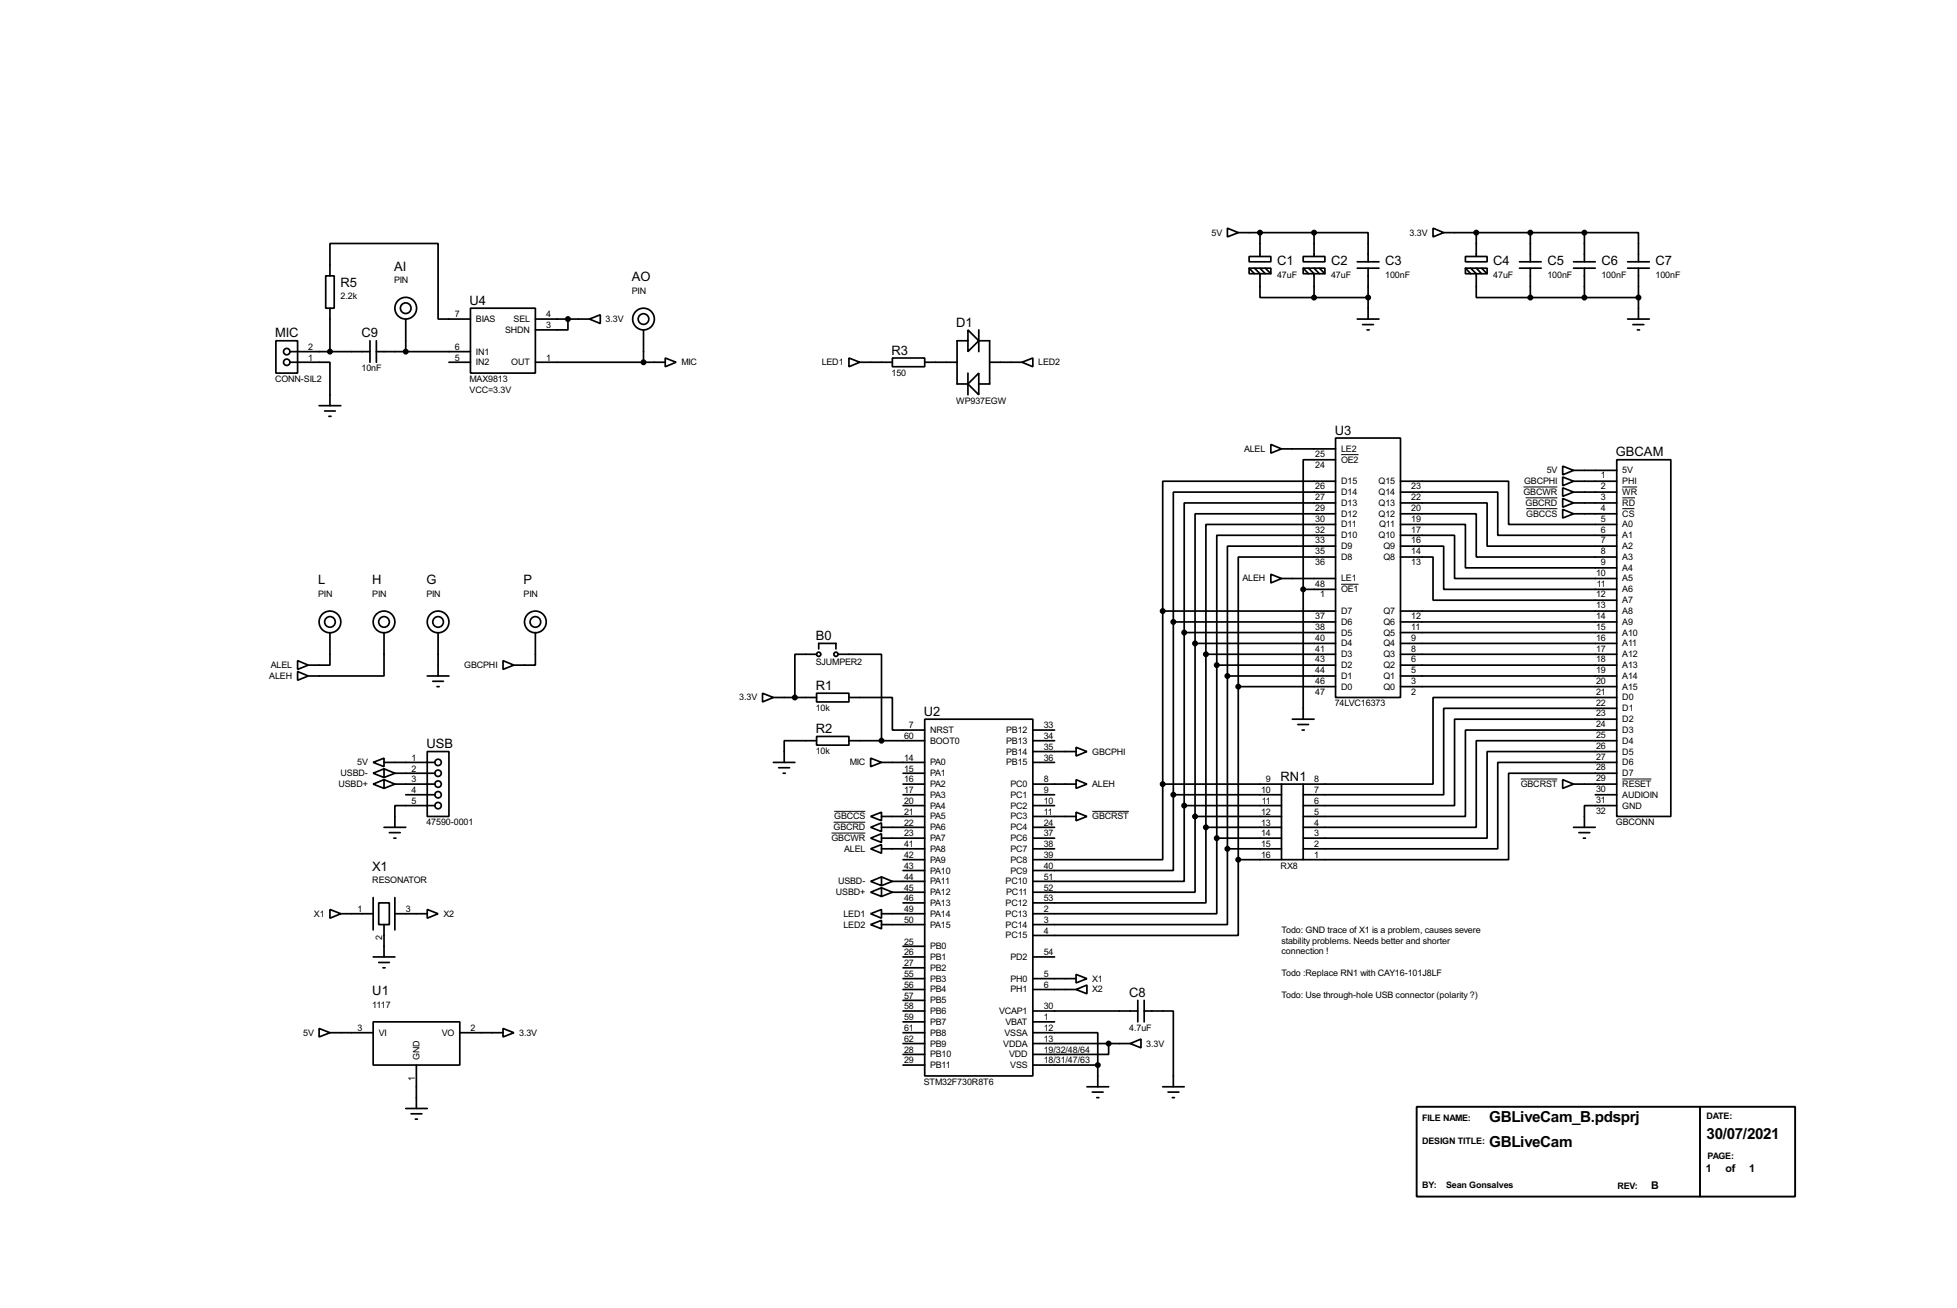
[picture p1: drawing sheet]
<svg xmlns="http://www.w3.org/2000/svg" width="460mm" height="307mm" viewBox="0 0 460 307" stroke-linecap="round" stroke-linejoin="round" font-family="sans-serif">
<g fill="none" stroke="#000" stroke-width=".4">
<path d="M288.3 53.6l2.6 1.1-2.6 1zM290.9 54.7h17.8M296 54.7v5.6M308.7 54.7h12.7v6.8M308.7 54.7v5.6M336.6 53.6l2.5 1.1-2.5 1zM339.1 54.7h33.1M346.8 54.7v5.6M359.5 54.7v6.8M372.2 54.7h12.7v6.8M372.2 54.7v6.8M76.5 64.8h2v7.6h-2z"/>
<path d="M77.5 64.8v-7.6h25.4v17.8h7.6M77.5 72.4v10.2M95.3 75v7.6M110.5 72.4h15.3v15.3h-15.3zM125.8 75h12.7M133.4 75v2.5h-7.6M138.5 75l2.5-1v2zM151.2 77.5v7.6M227.4 77.5l2.5 2.6-2.5 2.5zM229.9 77.5v5.1M293.4 60.3h5.1v1.2h-5.1zM293.4 63h5.1v1.3h-5.1z"/>
<path d="M293.4 63l1.3 1.3M294.7 63l1.3 1.3v5.6h12.7M296 63l1.2 1.3M297.2 63l1.3 1.3M306.1 60.3h5.1v1.2h-5.1zM306.1 63h5.1v1.3h-5.1zM306.1 63l1.3 1.3M307.4 63l1.3 1.3v5.6M308.7 69.9h12.7M308.7 63l1.2 1.3M309.9 63l1.3 1.3M318.8 75h5.1"/>
<path d="M318.8 63h5.1M318.8 61.5h5.1M320.1 76.3h2.5M321.1 77.5h.5M321.4 63v12M344.2 60.3h5.1v1.2h-5.1zM344.2 63h5.1v1.3h-5.1zM344.2 63l1.3 1.3M345.5 63l1.3 1.3v5.6h12.7M346.8 63l1.2 1.3M348 63l1.3 1.3M356.9 63h5.1"/>
<path d="M356.9 61.5h5.1M359.5 69.9h25.4M359.5 63v6.9M369.6 63h5.1M369.6 61.5h5.1M372.2 63v6.9M382.3 75h5.1M382.3 63h5.1M382.3 61.5h5.1M383.6 76.3h2.5M384.6 77.5h.5M384.9 63v12"/>
<path d="M64.8 80.1h5.1v7.6h-5.1zM68.1 85.1h9.4v10.2M68.1 82.6h18.8M75 95.3h5.1M76.3 96.6h2.5M77.3 97.8h.5M86.9 80.1v5M88.4 82.6h22.1M88.4 80.1v5M105.5 85.1h5M125.8 85.1h30.5M156.3 84.1l2.5 1-2.5 1.1z"/>
<path d="M199.4 84.1l2.6 1-2.6 1.1zM202 85.1h7.6M209.6 84.1h7.6v2.1h-7.6zM217.2 85.1h7.6M227.4 87.7v5.1M227.4 80.1h-2.6v10.1h2.6M229.9 87.7v5.1l-2.5-2.6zM229.9 80.1h2.6v10.1h-2.6M232.5 85.1h7.6M240.1 85.1l2.5-1v2.1zM298.5 104.4l2.5 1.1-2.5 1zM301 105.5h12.7"/>
<path d="M313.7 102.9h15.3v61h-15.3zM313.7 108h-7.6v30.5M313.7 118.2h-35.5v30.4M313.7 115.6h-38.1v30.5M313.7 113.1h-40.6v30.5M329 118.2h20.3v10.1h30.5M329 115.6h22.8v10.2h28M329 113.1h25.4v10.1h25.4M367.1 112.1l2.5 1-2.5 1zM367.1 109.5l2.5 1-2.5 1.1zM367.1 114.6l2.5 1-2.5 1zM367.1 117.1l2.5 1.1-2.5 1z"/>
<path d="M367.1 119.7l2.5 1-2.5 1zM369.6 113.1h10.2M369.6 110.5h10.2M369.6 115.6h10.2M369.6 118.2h10.2M379.8 108h12.7v83.8h-12.7zM298.5 134.9l2.5 1-2.5 1.1zM301 135.9h12.7M306.1 138.5h7.6M306.1 138.5v30.5M313.7 125.8h-27.9v30.5M313.7 123.2h-30.4v30.5"/>
<path d="M313.7 120.7h-33v30.5M313.7 130.9h-22.8v30.4M313.7 128.3h-25.4v30.5M329 130.9h7.6v10.1h43.2M329 128.3h10.1v10.2h40.7M329 125.8h12.7v10.1h38.1M329 123.2h15.2v10.2h35.6M329 120.7h17.8v10.2h33M369.6 120.7h10.2M69.9 155.2l2.5 1.1-2.5 1zM69.9 157.8l2.5 1-2.5 1zM77.5 148.6v7.7h-5.1"/>
<path d="M90.2 148.6v10.2h-17.8M100.4 158.8h5.1M102.9 148.6v10.2M118.2 155.2l2.5 1.1-2.5 1zM125.8 148.6v7.7h-5.1M191.8 153.7h-5.1v10.2M192.3 152.5v-1.3h4.1v1.3M196.9 153.7h10.2v20.3M273.1 143.6h40.6M273.1 143.6v40.6M275.6 146.1h38.1M275.6 146.1v40.6"/>
<path d="M278.2 148.6h35.5M278.2 148.6v40.7M280.7 151.2h33M280.7 151.2v40.6M283.3 153.7h30.4M283.3 153.7v40.7M285.8 156.3h27.9M285.8 156.3v40.6M288.3 158.8h25.4M288.3 158.8v40.6M329 158.8h50.8M329 156.3h50.8"/>
<path d="M329 153.7h50.8M329 151.2h50.8M329 148.6h50.8M329 146.1h50.8M329 143.6h50.8M87.7 179.1l2.5-1v2zM90.2 179.1h12M100.4 176.6h5.1v15.2h-5.1zM101.7 160.1h2.5M102.7 161.3h.5M179.1 162.9l2.6 1-2.6 1zM181.7 179.1h5"/>
<path d="M181.7 163.9h10.1M191.8 162.9h7.6v2h-7.6zM191.8 173h7.6v2.1h-7.6zM191.8 174h-7.6v5.1M199.4 163.9h10.2v7.6h7.6M199.4 174h17.8M204.5 178.1l2.6 1-2.6 1zM207.1 179.1h10.1M217.2 169h25.4v83.8h-25.4zM242.6 179.1h5.1M242.6 176.6h10.2M242.6 174h5.1"/>
<path d="M242.6 171.5h5.1M252.8 175.6l2.5 1-2.5 1zM290.9 161.3h22.8M290.9 161.3v40.7M303.6 169h5.1M304.9 170.2h2.5M305.9 171.5h.5M329 161.3h50.8M379.8 179.1h-28v20.3h-45.7M379.8 176.6h-30.5v20.3h-43.2M379.8 174h-33v20.4h-40.7M379.8 171.5h-35.6v20.3h-38.1"/>
<path d="M379.8 169h-38.1v20.3h-35.6M379.8 166.4h-40.7v20.3h-33M379.8 163.9h-43.2v20.3h-30.5M87.7 181.7l2.5-1.1v2.1zM87.7 184.2l2.5-1v2zM90.2 194.4h5.1M90.2 180.6l2.6 1.1M90.2 183.2l2.6 1M91.5 195.6h2.5M92.5 196.9h.5M92.8 184.2h9.4M92.8 181.7h9.4"/>
<path d="M92.8 181.7l-2.6 1M92.8 184.2l-2.6 1M95.3 186.7h6.9M102.2 189.3h-9.4v5.1M182.9 180.4h2.6M184 181.7h.5M204.5 196.9l2.6-1v2zM204.5 194.4l2.6-1.1v2.1zM204.5 191.8l2.6-1v2zM204.5 199.4l2.6-1v2.1zM207.1 194.4h10.1M207.1 196.9h10.1"/>
<path d="M207.1 199.4h10.1M207.1 191.8h10.1M212.1 184.2h5.1M212.1 186.7h5.1M212.1 189.3h5.1M212.1 181.7h5.1M242.6 184.2h10.2M242.6 194.4h5.1M242.6 196.9h5.1M242.6 199.4h5.1M242.6 191.8h10.2M242.6 186.7h5.1"/>
<path d="M242.6 189.3h5.1M252.8 183.2l2.5 1-2.5 1zM252.8 190.8l2.5 1-2.5 1zM273.1 184.2v17.8h-30.5M273.1 184.2h27.9M275.6 186.7v17.8h-33M275.6 186.7h25.4M278.2 189.3v17.8h-35.6M278.2 189.3h22.8M280.7 191.8v17.8h-38.1M280.7 191.8h20.3M283.3 194.4v17.7h-40.7"/>
<path d="M283.3 194.4h17.7M285.8 196.9v17.8h-43.2M285.8 196.9h15.2M288.3 199.4v17.8h-45.7M288.3 199.4h12.7M301 184.2h5.1v17.8h-5.1zM367.1 183.2l2.5 1-2.5 1zM369.6 184.2h10.2M369.6 194.4h5.1M370.9 195.6h2.5M371.9 196.9h.5M374.7 186.7h5.1"/>
<path d="M379.8 189.3h-7.6v5.1M379.8 181.7h-25.4v20.3h-48.3M77.5 213.7l2.6 1-2.6 1zM80.1 214.7h7.6M87.7 210.9v7.6M89 212.1h2.5v5.1h-2.5zM90.2 217.2v7.6M92.8 214.7h7.6M92.8 210.9v7.6M100.4 213.7l2.5 1-2.5 1zM204.5 207.1l2.6-1.1v2.1zM204.5 209.6l2.6-1v2z"/>
<path d="M204.5 214.7l2.6-1v2zM204.5 217.2l2.6-1v2zM207.1 214.7h10.1M207.1 217.2h10.1M207.1 206l2.5 1.1M207.1 208.6l2.5 1M209.6 207.1h7.6M209.6 209.6h7.6M209.6 207.1l-2.5 1M209.6 209.6l-2.5 1M212.1 202h5.1M212.1 204.5h5.1"/>
<path d="M212.1 212.1h5.1M290.9 202v17.8h-48.3M290.9 202h10.1M87.7 224.8h5.1M89 226.1h2.5M90 227.4h.5M212.1 229.9h5.1M212.1 232.5h5.1M212.1 237.5h5.1M212.1 224.8h5.1M212.1 227.4h5.1M212.1 222.3h5.1"/>
<path d="M212.1 235h5.1M242.6 229.9h10.2M242.6 232.5h10.2M242.6 237.5h24.7M242.6 224.8h5.1M252.8 232.5l2.5-1.1v2.1zM252.8 228.9l2.5 1-2.5 1zM267.3 235v5.1M268.8 237.5h6.8v17.8M268.8 235v5.1M75 241.6l2.5 1-2.5 1zM77.5 242.6h10.2"/>
<path d="M87.7 240.1h20.3v10.1h-20.3zM97.8 250.2v10.2M108 242.6h10.2M118.2 241.6l2.5 1-2.5 1zM212.1 242.6h5.1M212.1 250.2h5.1M212.1 245.2h5.1M212.1 247.7h5.1M212.1 240.1h5.1M242.6 242.6h15.3v7.6M242.6 250.2h15.3M242.6 245.2h22.9"/>
<path d="M242.6 240.1h5.1M255.3 255.3h5.1M256.6 256.6h2.5M257.6 257.9h.5M257.9 250.2v5.1M260.4 245.2v2.5h-17.8M265.5 245.2l2.5-1.1v2.1zM273.1 255.3h5.1M274.4 256.6h2.5M275.4 257.9h.5M95.3 260.4h5.1M96.6 261.7h2.5"/>
<path d="M97.6 262.9h.5"/>
<circle cx="95.3" cy="72.4" r="2.55"/>
<circle cx="95.3" cy="72.4" r="1.25"/>
<circle cx="151.1" cy="75" r="2.55"/>
<circle cx="151.1" cy="75" r="1.25"/>
<circle cx="67.3" cy="82.6" r=".75"/>
<circle cx="67.3" cy="85.1" r=".75"/>
<circle cx="77.5" cy="146.1" r="2.55"/>
<circle cx="77.5" cy="146.1" r="1.25"/>
<circle cx="90.2" cy="146.1" r="2.55"/>
<circle cx="90.2" cy="146.1" r="1.25"/>
<circle cx="102.9" cy="146.1" r="2.55"/>
<circle cx="102.9" cy="146.1" r="1.25"/>
<circle cx="125.7" cy="146.1" r="2.55"/>
<circle cx="125.7" cy="146.1" r="1.25"/>
<circle cx="192.3" cy="153.7" r=".5"/>
<circle cx="196.3" cy="153.7" r=".5"/>
<circle cx="102.9" cy="179.1" r=".75"/>
<circle cx="102.9" cy="186.7" r=".75"/>
<circle cx="102.9" cy="181.7" r=".75"/>
<circle cx="102.9" cy="189.3" r=".75"/>
<circle cx="102.9" cy="184.2" r=".75"/>
</g>
<g fill="none" stroke="#000" stroke-width=".23">
<path d="M315 106.8h4.1M357.9 114.4h7.9M358.4 117h7.4M358.5 119.5h7.3M381.1 114.4h3.5M381.1 117h3M381.1 119.5h2.8M315 137.3h4.1M195.3 195.7h8M195.8 193.2h7.5M196 190.6h7.3M256.6 190.6h8.6"/>
<path d="M357.2 183h8.6M381.1 183h6.8"/>
</g>
<g fill="#000" stroke="#000" stroke-width=".4">
<circle cx="295.9" cy="54.7" r=".5"/>
<circle cx="308.6" cy="54.7" r=".5"/>
<circle cx="346.7" cy="54.7" r=".5"/>
<circle cx="359.4" cy="54.7" r=".5"/>
<circle cx="372.1" cy="54.7" r=".5"/>
<circle cx="133.4" cy="75" r=".5"/>
<circle cx="308.6" cy="69.9" r=".5"/>
<circle cx="321.3" cy="69.9" r=".5"/>
<circle cx="359.4" cy="69.9" r=".5"/>
<circle cx="372.1" cy="69.9" r=".5"/>
<circle cx="384.8" cy="69.9" r=".5"/>
<circle cx="77.5" cy="82.6" r=".5"/>
<circle cx="95.3" cy="82.6" r=".5"/>
<circle cx="151.1" cy="85.1" r=".5"/>
<circle cx="306.1" cy="138.5" r=".5"/>
<circle cx="273.1" cy="143.6" r=".5"/>
<circle cx="275.6" cy="146.1" r=".5"/>
<circle cx="278.1" cy="148.6" r=".5"/>
<circle cx="280.7" cy="151.2" r=".5"/>
<circle cx="283.2" cy="153.7" r=".5"/>
<circle cx="285.8" cy="156.3" r=".5"/>
<circle cx="288.3" cy="158.8" r=".5"/>
<circle cx="186.7" cy="163.9" r=".5"/>
<circle cx="207" cy="174" r=".5"/>
<circle cx="290.8" cy="161.3" r=".5"/>
<circle cx="273.1" cy="184.2" r=".5"/>
<circle cx="275.6" cy="186.7" r=".5"/>
<circle cx="278.1" cy="189.3" r=".5"/>
<circle cx="280.7" cy="191.8" r=".5"/>
<circle cx="283.2" cy="194.4" r=".5"/>
<circle cx="285.8" cy="196.9" r=".5"/>
<circle cx="288.3" cy="199.4" r=".5"/>
<circle cx="290.8" cy="202" r=".5"/>
<circle cx="257.8" cy="250.2" r=".5"/>
<circle cx="260.4" cy="245.2" r=".5"/>
</g>
<path d="M332.8 260h88.9v21.1h-88.9zM399.3 260v21.1" fill="none" stroke="#000" stroke-width=".45"/>
<g font-size="4">
<text x="349.8" y="263.6">GBLiveCam_B.pdsprj</text>
<text x="349.8" y="269.4">GBLiveCam</text>
<text x="400.9" y="267.7">30/07/2021</text>
</g>
<g font-size="3.4">
<text x="92.6" y="63.5">AI</text>
<text x="300" y="62.2">C1</text>
<text x="312.7" y="62.2">C2</text>
<text x="325.4" y="62.2">C3</text>
<text x="350.8" y="62.2">C4</text>
<text x="363.5" y="62.2">C5</text>
<text x="376.2" y="62.2">C6</text>
<text x="388.9" y="62.2">C7</text>
<text x="80" y="67.4">R5</text>
<text x="110.3" y="71.6">U4</text>
<text x="148.4" y="66.1">AO</text>
<text x="224.6" y="76.7">D1</text>
<text x="64.6" y="79.3">MIC</text>
<text x="84.9" y="79.3">C9</text>
<text x="209.4" y="83.3">R3</text>
<text x="313.5" y="102.1">U3</text>
<text x="379.6" y="107.2">GBCAM</text>
<text x="74.8" y="137.2">L</text>
<text x="87.5" y="137.2">H</text>
<text x="100.2" y="137.2">G</text>
<text x="123" y="137.2">P</text>
<text x="191.6" y="150.4">B0</text>
<text x="191.6" y="162.1">R1</text>
<text x="191.6" y="172.2">R2</text>
<text x="217" y="168.2">U2</text>
<text x="100.2" y="175.8">USB</text>
<text x="300.8" y="183.4">RN1</text>
<text x="87.5" y="204.5">X1</text>
<text x="87.5" y="233.7">U1</text>
<text x="265.3" y="234.2">C8</text>
</g>
<g font-size="2.8">
<text x="400.7" y="275.4">1</text>
<text x="405.3" y="275.4">of</text>
<text x="410.9" y="275.4">1</text>
<text x="387.8" y="279.4">B</text>
</g>
<g font-size="2.4">
<text x="284.6" y="55.4">5V</text>
<text x="331.1" y="55.4">3.3V</text>
<text x="300" y="65.3">47uF</text>
<text x="312.7" y="65.3">47uF</text>
<text x="325.4" y="65.3">100nF</text>
<text x="350.8" y="65.3">47uF</text>
<text x="363.5" y="65.3">100nF</text>
<text x="376.2" y="65.3">100nF</text>
<text x="388.9" y="65.3">100nF</text>
<text x="80" y="70.3">2.2k</text>
<text x="92.6" y="66.5">PIN</text>
<text x="148.4" y="69.1">PIN</text>
<text x="106.9" y="74.6">7</text>
<text x="111.8" y="75.6">BIAS</text>
<text x="120.7" y="75.6">SEL</text>
<text x="128.3" y="74.6">4</text>
<text x="128.3" y="77.1">3</text>
<text x="142.3" y="75.6">3.3V</text>
<text x="72.4" y="82.2">2</text>
<text x="106.9" y="82.2">6</text>
<text x="111.8" y="83.3">IN1</text>
<text x="118.7" y="78.2">SHDN</text>
<text x="64.6" y="89.7">CONN-SIL2</text>
<text x="72.4" y="84.7">1</text>
<text x="84.9" y="87.2">10nF</text>
<text x="106.9" y="84.7">5</text>
<text x="110.3" y="89.7">MAX9813</text>
<text x="111.8" y="85.8">IN2</text>
<text x="120.1" y="85.8">OUT</text>
<text x="128.3" y="84.7">1</text>
<text x="160.1" y="85.8">MIC</text>
<text x="193" y="85.8">LED1</text>
<text x="209.4" y="88.2">150</text>
<text x="243.9" y="85.8">LED2</text>
<text x="110.3" y="92.3">VCC=3.3V</text>
<text x="224.6" y="94.9">WP937EGW</text>
<text x="292.2" y="106.2">ALEL</text>
<text x="308.9" y="107.3">25</text>
<text x="315" y="106.2">LE2</text>
<text x="308.9" y="109.9">24</text>
<text x="315" y="113.7">D15</text>
<text x="315" y="108.7">OE2</text>
<text x="323.8" y="113.7">Q15</text>
<text x="358" y="113.7">GBCPHI</text>
<text x="363.3" y="111.2">5V</text>
<text x="376.1" y="112.4">1</text>
<text x="381.1" y="111.2">5V</text>
<text x="381.1" y="113.7">PHI</text>
<text x="308.9" y="117.5">27</text>
<text x="308.9" y="115">26</text>
<text x="315" y="118.9">D13</text>
<text x="315" y="116.3">D14</text>
<text x="323.8" y="118.9">Q13</text>
<text x="323.8" y="116.3">Q14</text>
<text x="331.5" y="117.5">22</text>
<text x="331.5" y="115">23</text>
<text x="357.9" y="116.3">GBCWR</text>
<text x="358.4" y="118.9">GBCRD</text>
<text x="376.1" y="115">2</text>
<text x="376.1" y="117.5">3</text>
<text x="381.1" y="116.3">WR</text>
<text x="381.1" y="118.9">RD</text>
<text x="308.9" y="125.1">32</text>
<text x="308.9" y="122.6">30</text>
<text x="308.9" y="120">29</text>
<text x="315" y="123.9">D11</text>
<text x="315" y="121.4">D12</text>
<text x="323.8" y="121.4">Q12</text>
<text x="324" y="123.9">Q11</text>
<text x="331.5" y="125.1">17</text>
<text x="331.5" y="122.6">19</text>
<text x="331.5" y="120">20</text>
<text x="358.5" y="121.4">GBCCS</text>
<text x="376.1" y="120">4</text>
<text x="376.1" y="122.6">5</text>
<text x="376.1" y="125.1">6</text>
<text x="381.1" y="121.4">CS</text>
<text x="381.1" y="123.9">A0</text>
<text x="308.9" y="130.2">35</text>
<text x="308.9" y="127.7">33</text>
<text x="315" y="131.6">D8</text>
<text x="315" y="129">D9</text>
<text x="315" y="126.4">D10</text>
<text x="323.8" y="126.4">Q10</text>
<text x="325" y="131.6">Q8</text>
<text x="325" y="129">Q9</text>
<text x="331.5" y="130.2">14</text>
<text x="331.5" y="127.7">16</text>
<text x="376.1" y="127.7">7</text>
<text x="376.1" y="130.2">8</text>
<text x="381.1" y="126.4">A1</text>
<text x="381.1" y="129">A2</text>
<text x="381.1" y="131.6">A3</text>
<text x="291.9" y="136.6">ALEH</text>
<text x="308.9" y="137.8">48</text>
<text x="308.9" y="132.8">36</text>
<text x="315" y="136.6">LE1</text>
<text x="331.5" y="132.8">13</text>
<text x="374.9" y="135.3">10</text>
<text x="375.1" y="137.8">11</text>
<text x="376.1" y="132.8">9</text>
<text x="381.1" y="134.1">A4</text>
<text x="381.1" y="136.6">A5</text>
<text x="74.8" y="140.2">PIN</text>
<text x="87.5" y="140.2">PIN</text>
<text x="100.2" y="140.2">PIN</text>
<text x="123" y="140.2">PIN</text>
<text x="310.1" y="140.4">1</text>
<text x="315" y="139.2">OE1</text>
<text x="374.9" y="140.4">12</text>
<text x="374.9" y="142.9">13</text>
<text x="381.1" y="139.2">A6</text>
<text x="381.1" y="141.7">A7</text>
<text x="308.9" y="148">38</text>
<text x="308.9" y="145.5">37</text>
<text x="315" y="149.3">D5</text>
<text x="315" y="146.8">D6</text>
<text x="315" y="144.3">D7</text>
<text x="325" y="149.3">Q5</text>
<text x="325" y="146.8">Q6</text>
<text x="325" y="144.3">Q7</text>
<text x="331.5" y="148">11</text>
<text x="331.5" y="145.5">12</text>
<text x="374.9" y="145.5">14</text>
<text x="374.9" y="148">15</text>
<text x="381.1" y="144.3">A8</text>
<text x="381.1" y="146.8">A9</text>
<text x="381.1" y="149.3">A10</text>
<text x="308.9" y="155.6">43</text>
<text x="308.9" y="153.1">41</text>
<text x="308.9" y="150.5">40</text>
<text x="315" y="154.4">D3</text>
<text x="315" y="151.9">D4</text>
<text x="325" y="154.4">Q3</text>
<text x="325" y="151.9">Q4</text>
<text x="331.5" y="155.6">6</text>
<text x="331.5" y="153.1">8</text>
<text x="331.5" y="150.5">9</text>
<text x="374.9" y="150.5">16</text>
<text x="374.9" y="153.1">17</text>
<text x="374.9" y="155.6">18</text>
<text x="381.1" y="151.9">A11</text>
<text x="381.1" y="154.4">A12</text>
<text x="63.3" y="159.5">ALEH</text>
<text x="63.6" y="157">ALEL</text>
<text x="109.1" y="157">GBCPHI</text>
<text x="191.6" y="156.3">SJUMPER2</text>
<text x="308.9" y="160.7">46</text>
<text x="308.9" y="158.2">44</text>
<text x="315" y="159.5">D1</text>
<text x="315" y="157">D2</text>
<text x="325" y="159.5">Q1</text>
<text x="325" y="157">Q2</text>
<text x="331.5" y="160.7">3</text>
<text x="331.5" y="158.2">5</text>
<text x="374.9" y="158.2">19</text>
<text x="374.9" y="160.7">20</text>
<text x="381.1" y="157">A13</text>
<text x="381.1" y="159.5">A14</text>
<text x="173.7" y="164.6">3.3V</text>
<text x="191.6" y="167">10k</text>
<text x="308.9" y="163.2">47</text>
<text x="313.5" y="166">74LVC16373</text>
<text x="315" y="162">D0</text>
<text x="325" y="162">Q0</text>
<text x="331.5" y="163.2">2</text>
<text x="374.9" y="163.2">21</text>
<text x="374.9" y="165.8">22</text>
<text x="381.1" y="162">A15</text>
<text x="381.1" y="164.6">D0</text>
<text x="381.1" y="167.1">D1</text>
<text x="212.4" y="173.6">60</text>
<text x="213.5" y="171.1">7</text>
<text x="218.5" y="172.2">NRST</text>
<text x="236.4" y="172.2">PB12</text>
<text x="245.2" y="171.1">33</text>
<text x="245.2" y="173.6">34</text>
<text x="374.9" y="168.3">23</text>
<text x="374.9" y="170.9">24</text>
<text x="374.9" y="173.4">25</text>
<text x="381.1" y="169.7">D2</text>
<text x="381.1" y="172.2">D3</text>
<text x="83.9" y="179.8">5V</text>
<text x="96.7" y="178.7">1</text>
<text x="191.6" y="177.2">10k</text>
<text x="199.6" y="179.8">MIC</text>
<text x="212.4" y="178.7">14</text>
<text x="218.5" y="179.8">PA0</text>
<text x="218.5" y="174.7">BOOT0</text>
<text x="236.4" y="174.7">PB13</text>
<text x="236.4" y="177.3">PB14</text>
<text x="236.4" y="179.8">PB15</text>
<text x="245.2" y="176.2">35</text>
<text x="245.2" y="178.7">36</text>
<text x="256.6" y="177.3">GBCPHI</text>
<text x="374.9" y="175.9">26</text>
<text x="374.9" y="178.5">27</text>
<text x="381.1" y="174.7">D4</text>
<text x="381.1" y="177.3">D5</text>
<text x="381.1" y="179.8">D6</text>
<text x="79.5" y="184.9">USBD+</text>
<text x="80" y="182.4">USBD-</text>
<text x="96.7" y="181.3">2</text>
<text x="96.7" y="183.8">3</text>
<text x="212.4" y="183.8">16</text>
<text x="212.4" y="181.3">15</text>
<text x="218.5" y="184.9">PA2</text>
<text x="218.5" y="182.4">PA1</text>
<text x="237.4" y="184.9">PC0</text>
<text x="245.2" y="183.8">8</text>
<text x="256.6" y="184.9">ALEH</text>
<text x="297.4" y="183.8">9</text>
<text x="308.7" y="183.8">8</text>
<text x="357.2" y="184.9">GBCRST</text>
<text x="374.9" y="181">28</text>
<text x="374.9" y="183.6">29</text>
<text x="381.1" y="182.4">D7</text>
<text x="381.1" y="184.9">RESET</text>
<text x="96.7" y="186.3">4</text>
<text x="96.7" y="188.9">5</text>
<text x="212.4" y="186.3">17</text>
<text x="212.4" y="188.9">20</text>
<text x="212.4" y="191.4">21</text>
<text x="218.5" y="187.4">PA3</text>
<text x="218.5" y="190">PA4</text>
<text x="237.4" y="187.4">PC1</text>
<text x="237.4" y="190">PC2</text>
<text x="245.2" y="186.3">9</text>
<text x="245.2" y="188.9">10</text>
<text x="245.2" y="191.4">11</text>
<text x="296.2" y="191.4">12</text>
<text x="296.2" y="186.3">10</text>
<text x="296.4" y="188.9">11</text>
<text x="308.7" y="191.4">5</text>
<text x="308.7" y="188.9">6</text>
<text x="308.7" y="186.3">7</text>
<text x="374.9" y="186.1">30</text>
<text x="374.9" y="188.6">31</text>
<text x="374.9" y="191.2">32</text>
<text x="381.1" y="187.4">AUDIOIN</text>
<text x="381.1" y="190">GND</text>
<text x="100.2" y="193.9">47590-0001</text>
<text x="195.3" y="197.6">GBCWR</text>
<text x="195.8" y="195.1">GBCRD</text>
<text x="196" y="192.5">GBCCS</text>
<text x="212.4" y="194">22</text>
<text x="212.4" y="196.5">23</text>
<text x="218.5" y="195.1">PA6</text>
<text x="218.5" y="197.6">PA7</text>
<text x="218.5" y="192.5">PA5</text>
<text x="237.4" y="195.1">PC4</text>
<text x="237.4" y="197.6">PC6</text>
<text x="237.4" y="192.5">PC3</text>
<text x="245.2" y="194">24</text>
<text x="245.2" y="196.5">37</text>
<text x="256.6" y="192.5">GBCRST</text>
<text x="296.2" y="196.5">14</text>
<text x="296.2" y="194">13</text>
<text x="308.7" y="196.5">3</text>
<text x="308.7" y="194">4</text>
<text x="379.6" y="193.9">GBCONN</text>
<text x="198.3" y="200.1">ALEL</text>
<text x="212.4" y="199">41</text>
<text x="212.4" y="201.6">42</text>
<text x="218.5" y="200.1">PA8</text>
<text x="218.5" y="202.7">PA9</text>
<text x="237.4" y="200.1">PC7</text>
<text x="237.4" y="202.7">PC8</text>
<text x="245.2" y="199">38</text>
<text x="245.2" y="201.6">39</text>
<text x="296.2" y="201.6">16</text>
<text x="296.2" y="199">15</text>
<text x="308.7" y="201.6">1</text>
<text x="308.7" y="199">2</text>
<text x="87.5" y="207.5">RESONATOR</text>
<text x="196.8" y="207.8">USBD-</text>
<text x="212.4" y="204.1">43</text>
<text x="212.4" y="206.7">44</text>
<text x="212.4" y="209.2">45</text>
<text x="218.5" y="205.2">PA10</text>
<text x="218.5" y="207.8">PA11</text>
<text x="236.2" y="207.8">PC10</text>
<text x="237.4" y="205.2">PC9</text>
<text x="245.2" y="204.1">40</text>
<text x="245.2" y="206.7">51</text>
<text x="245.2" y="209.2">52</text>
<text x="300.8" y="204.1">RX8</text>
<text x="73.8" y="215.4">X1</text>
<text x="84" y="214.3">1</text>
<text x="95.3" y="214.3">3</text>
<text x="104.2" y="215.4">X2</text>
<text x="196.4" y="210.3">USBD+</text>
<text x="198.1" y="215.4">LED1</text>
<text x="212.4" y="211.7">46</text>
<text x="212.4" y="214.3">49</text>
<text x="218.5" y="210.3">PA12</text>
<text x="218.5" y="212.8">PA13</text>
<text x="218.5" y="215.4">PA14</text>
<text x="236.2" y="215.4">PC13</text>
<text x="236.2" y="212.8">PC12</text>
<text x="236.4" y="210.3">PC11</text>
<text x="245.2" y="214.3">2</text>
<text x="245.2" y="211.7">53</text>
<text x="89.8" y="220.9" transform="rotate(-90 89.8 220.9)">2</text>
<text x="198.1" y="217.9">LED2</text>
<text x="212.4" y="221.9">25</text>
<text x="212.4" y="216.8">50</text>
<text x="218.5" y="217.9">PA15</text>
<text x="236.2" y="217.9">PC14</text>
<text x="236.2" y="220.5">PC15</text>
<text x="245.2" y="216.8">3</text>
<text x="245.2" y="219.4">4</text>
<text x="301" y="219.1">Todo: GND trace of X1 is a problem, causes severe</text>
<text x="301" y="221.7">stability problems. Needs better and shorter</text>
<text x="212.4" y="224.4">26</text>
<text x="212.4" y="227">27</text>
<text x="218.5" y="223">PB0</text>
<text x="218.5" y="225.5">PB1</text>
<text x="237.4" y="225.5">PD2</text>
<text x="245.2" y="224.4">54</text>
<text x="301" y="224.2">connection !</text>
<text x="212.4" y="229.5">55</text>
<text x="212.4" y="232.1">56</text>
<text x="218.5" y="228.1">PB2</text>
<text x="218.5" y="230.6">PB3</text>
<text x="218.5" y="233.2">PB4</text>
<text x="237.4" y="230.6">PH0</text>
<text x="237.4" y="233.2">PH1</text>
<text x="245.2" y="229.5">5</text>
<text x="245.2" y="232.1">6</text>
<text x="256.6" y="233.2">X2</text>
<text x="256.6" y="230.6">X1</text>
<text x="301" y="229.3">Todo :Replace RN1 with CAY16-101J8LF</text>
<text x="87.5" y="236.7">1117</text>
<text x="212.4" y="234.6">57</text>
<text x="212.4" y="237.1">58</text>
<text x="212.4" y="239.7">59</text>
<text x="218.5" y="235.7">PB5</text>
<text x="218.5" y="238.2">PB6</text>
<text x="234.7" y="238.2">VCAP1</text>
<text x="245.2" y="237.1">30</text>
<text x="245.2" y="239.7">1</text>
<text x="301" y="234.4">Todo: Use through-hole USB connector (polarity ?)</text>
<text x="71.2" y="243.3">5V</text>
<text x="84" y="242.2">3</text>
<text x="89" y="243.3">VI</text>
<text x="103.8" y="243.3">VO</text>
<text x="110.5" y="242.2">2</text>
<text x="122" y="243.3">3.3V</text>
<text x="212.4" y="242.2">61</text>
<text x="212.4" y="244.8">62</text>
<text x="218.5" y="240.8">PB7</text>
<text x="218.5" y="243.3">PB8</text>
<text x="218.5" y="245.9">PB9</text>
<text x="235.7" y="245.9">VDDA</text>
<text x="236" y="243.3">VSSA</text>
<text x="236.2" y="240.8">VBAT</text>
<text x="245.2" y="242.2">12</text>
<text x="245.2" y="244.8">13</text>
<text x="265.3" y="242.2">4.7uF</text>
<text x="269.3" y="245.9">3.3V</text>
<text x="98.5" y="249" transform="rotate(-90 98.5 249)">GND</text>
<text x="212.4" y="247.3">28</text>
<text x="212.4" y="249.8">29</text>
<text x="218.5" y="248.4">PB10</text>
<text x="218.5" y="250.9">PB11</text>
<text x="237" y="248.4">VDD</text>
<text x="237.3" y="250.9">VSS</text>
<text x="245.2" y="247.3">19/32/48/64</text>
<text x="245.2" y="249.8">18/31/47/63</text>
<text x="97.4" y="253.9" transform="rotate(-90 97.4 253.9)">1</text>
<text x="217" y="254.9">STM32F730R8T6</text>
<text x="334.1" y="263.4">FILE NAME:</text>
<text x="400.9" y="262.9">DATE:</text>
<text x="334.1" y="268.9">DESIGN TITLE:</text>
<text x="401.1" y="272.3">PAGE:</text>
<text x="334.1" y="279.2">BY:</text>
<text x="339.7" y="279.2">Sean Gonsalves</text>
<text x="379.9" y="279.3">REV:</text>
</g>
</svg>
